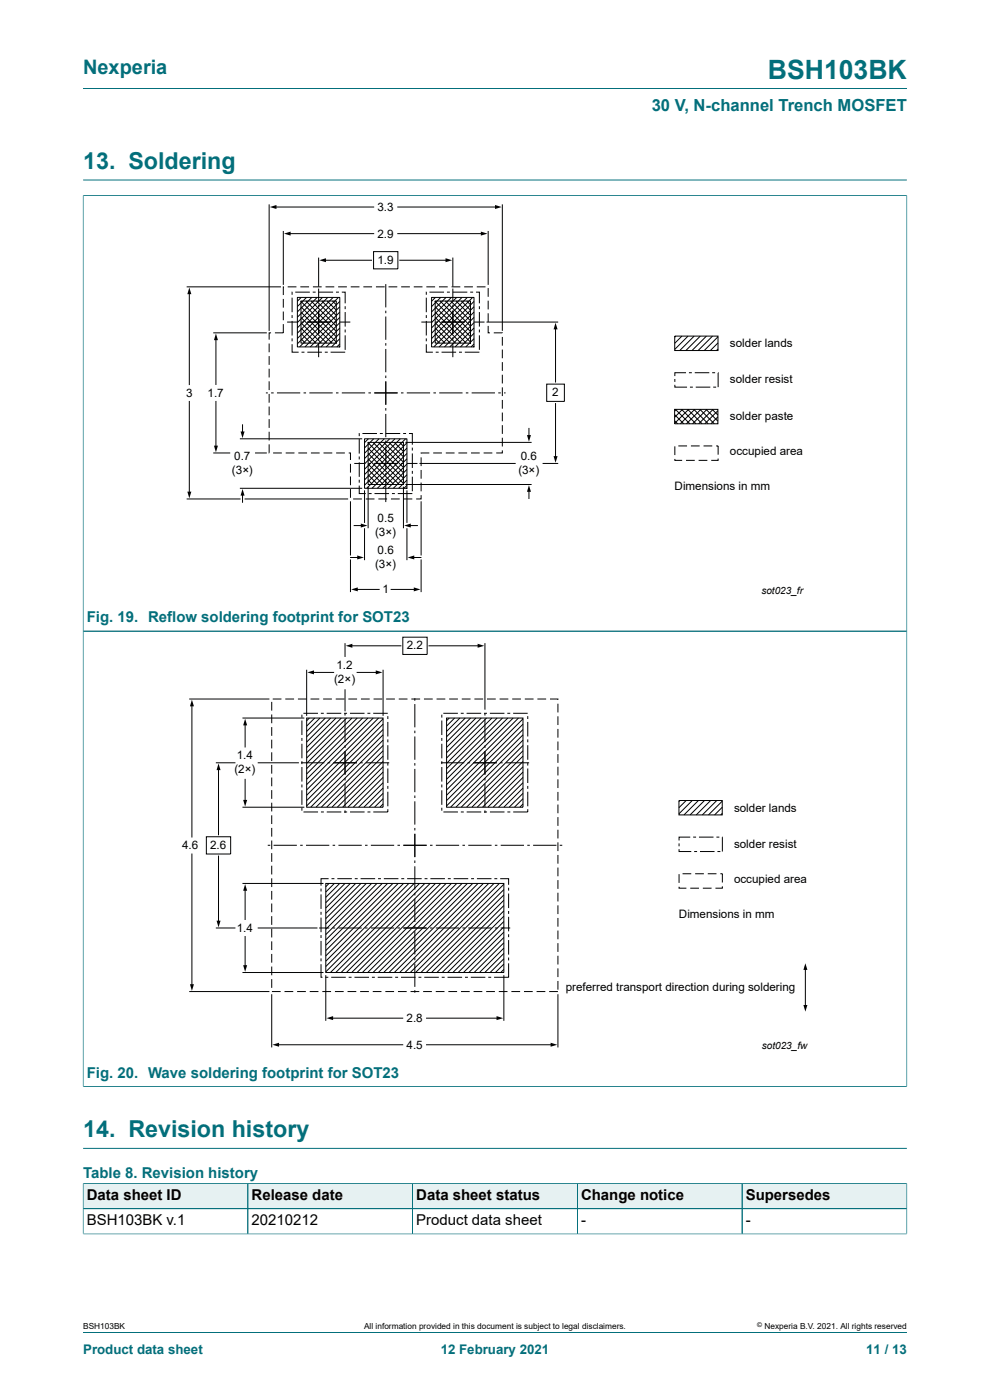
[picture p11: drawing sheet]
<svg xmlns="http://www.w3.org/2000/svg" width="210mm" height="297mm" viewBox="0 0 210 297" stroke-linecap="round" stroke-linejoin="round" font-family="sans-serif">
<path d="M17.6 18.8h174.8M17.6 38.2h174.8M17.6 41.5h174.8M17.6 41.4v189.2M192.4 41.4v189.2M192.4 133.9h-174.8M17.6 230.5h174.8M17.6 243.6h174.8" fill="none" stroke="#036f7b" stroke-width=".21"/>
<g fill="none" stroke="#000" stroke-width=".21">
<path d="M57.1 43.4v26.8M58.4 43.9h20.9M60.1 49v11.4M61.4 49.6h17.9M67.6 54.6v6.2M68.9 55.2h9.9M79.2 53.4h5.2v3.6h-5.2zM84.4 49.6h17.9M84.4 43.9h20.9M84.8 55.2h10M96.1 54.6v6.2M103.5 49v11.4"/>
<path d="M106.6 43.4v26.8M39.6 60.9h20M40.2 62.1v19.5M45.2 70.6h11.4M45.8 71.9v9.7M57.1 72.9v1.8M57.1 75.5v1.9M57.1 78.2v1.9M57.5 70.6h-.4v1.5M60.1 68.8v1.8h-1.8M60.1 63.4v1.9M60.1 66.1v1.8"/>
<path d="M60.2 60.9h-.1v1.7M60.9 68.3h2.3M61 60.9h1.9M62 73v1.7h1.3M62 63.1v3.1M62 66.9v.6M62 68.1v3.1M62 71.8v.6M62 62v.5M62.6 62h3.1M63.1 63.1h9v10.5h-9zM63.7 60.9h1.9"/>
<path d="M63.8 63.9l7.5 7.5M63.8 63.9h7.5v8.9h-7.5zM63.8 65.1l7.5 7.5M63.8 66.2l6.6 6.6M63.8 67.3l5.5 5.5M63.8 68.5l4.4 4.3M63.8 69.6l3.2 3.2M63.8 70.7l2.1 2.1M63.8 71.9l1 .9M63.9 63.1l-.8 .8M63.9 68.3h.5M64 74.7h.6"/>
<path d="M64.9 63.9l6.4 6.4M65 63.1l-1.9 1.9M65.1 68.3h5M65.2 74.7h3.1M66 63.9l5.3 5.3M66.1 63.1l-3 3.1M66.3 62h.7M66.4 60.9h1.8M67.1 63.9l4.2 4.2M67.3 63.1l-4.2 4.2M67.6 62h3.1M67.6 61.2v2.7"/>
<path d="M67.6 64.6v.6M67.6 65.9v4.9M67.6 71.5v.6M67.6 72.8v3M68.3 63.9l3 3M68.4 63.1l-5.3 5.3M68.9 74.7h.6M69.1 60.9h1.8M69.4 63.9l1.9 1.9M69.5 63.1l-6.4 6.5M70.1 74.7h3.1M70.5 63.9l.8 .8"/>
<path d="M70.7 63.1l-7.6 7.6M70.8 68.3h.5M71.3 62h.6M71.7 60.9h1.9M71.8 63.1l-8.7 8.7M72 68.3h2.3M72.1 63.9l-9 9M72.1 65.1l-8.6 8.5M72.1 66.2l-7.4 7.4M72.1 67.3l-6.3 6.3M72.1 68.5l-5.2 5.1M72.1 69.6l-4 4"/>
<path d="M72.1 70.7l-2.9 2.9M72.1 71.8l-1.8 1.8M72.1 73l-.6 .6M72.5 62h.7v2.3M73.2 65v.6M73.2 66.2v3.1M73.2 69.9v.6M73.2 71.1v3.1M74.4 60.9h1.8M77.1 60.9h1.8M79.7 60.9h1.9M81.8 60.3v4.9"/>
<path d="M81.8 65.9v.5M81.8 67.1v5M81.8 72.8v.5M81.8 74v5M81.8 79.7v.5M82.4 60.9h1.9M85.1 60.9h1.8M87.8 60.9h1.8M89.4 68.3h2.3M90.4 73v1.7h1.4M90.4 63.1v3.1M90.4 66.9v.6"/>
<path d="M90.4 68.1v3.1M90.4 71.8v.6M90.4 60.9h1.9M90.5 62l-.1 .5M91.1 62h3.1M91.5 63.1h9v10.5h-9zM92.2 63.9l7.6 7.5M92.3 63.9h7.5v8.9h-7.5zM92.3 65.1l7.5 7.5M92.3 66.2l6.6 6.6M92.3 67.3l5.5 5.5M92.3 68.5l4.3 4.3"/>
<path d="M92.3 69.6l3.2 3.2M92.3 70.7l2.1 2.1M92.3 71.9l.9 .9M92.4 63.1l-.9 .8M92.4 68.3h.5M92.4 74.7h.6M93.1 60.9h1.9M93.3 63.9l6.5 6.4M93.5 63.1l-2 1.9M93.6 68.3h5M93.7 74.7h3.1M94.5 63.9l5.3 5.3"/>
<path d="M94.6 63.1l-3.1 3.1M94.8 62h.6M95.6 63.9l4.2 4.2M95.7 63.1l-4.2 4.2M95.8 60.9h1.8M96 62h3.1M96.1 61.2v2.7M96.1 64.6v.6M96.1 65.9v4.9M96.1 71.5v.6M96.1 72.8v3M96.7 63.9l3.1 3"/>
<path d="M96.9 63.1l-5.4 5.3M97.4 74.7h.6M97.9 63.9l1.9 1.9M98 63.1l-6.5 6.5M98.5 60.9h1.8M98.6 74.7h3.1M99 63.9l.8 .8M99.1 63.1l-7.6 7.6M99.3 68.3h.5M99.7 62h.7M100.3 63.1l-8.8 8.7M100.5 68.3h2.3"/>
<path d="M100.5 63.9l-9 9M100.5 65.1l-8.5 8.5M100.5 66.2l-7.4 7.4M100.5 67.3l-6.2 6.3M100.5 68.5l-5.1 5.1M100.5 69.6l-4 4M100.5 70.7l-2.8 2.9M100.5 71.8l-1.7 1.8M100.5 73l-.6 .6M101 62h.7v2.3M101.1 60.9h1.9M101.7 65v.6"/>
<path d="M101.7 66.2v3.1M101.7 69.9v.6M101.7 71.1v3.1M103.2 68.3h15.2M103.5 69.1v1.5h.4M103.5 61.1v1.9M103.5 63.8v1.8M103.5 66.5v1.8M104.7 70.6l1.9 .1M106.6 71.5v1.8M106.6 74.2v1.8M106.6 76.8v1.9"/>
<path d="M106.6 79.5v1.8M117.8 69.6v11.4M143.1 71.3h9.2v3.1h-9.2zM143.4 71.3l-.3 .2M144.7 71.3l-1.6 1.5M145.5 79.1h-2.4v.7M145.9 71.3l-2.8 2.8M146.1 79.1h.7M147.2 71.3l-3 3.1M147.4 79.1h3.1M148.5 71.3l-3 3.1M149.8 71.3l-3 3.1"/>
<path d="M151.1 79.1h.6M151.1 71.3l-3 3.1M152.3 79.1v3M152.3 74l-.3 .4M152.3 72.7l-1.6 1.7M152.3 71.4l-2.9 3M40.2 85.2v19.4M45.2 96.1h3.6M45.8 85.2v9.6M50.9 93.1h25.9M51.4 90.1v1.7M54.1 96.1h2.5"/>
<path d="M56.4 83.4h.4M57.1 94.3v1.8M57.1 80.9v1.8M57.1 83.6v1.8M57.1 86.2v1.9M57.1 88.9v1.9M57.1 91.6v1.8M57.5 83.4h.5M57.9 96.1h1.9M58.7 83.4h5M60.6 96.1h1.9M63.3 96.1h1.8"/>
<path d="M64.4 83.4h.5M65.6 83.4h5M66 96.1h1.8M68.6 96.1h1.9M71.3 83.4h.5M71.3 96.1h1.9M72.5 83.4h4.9M74 96.1h.3v1.5M74.3 98.4v1.9M75.1 98.3h2.3M76.2 93.1v3.1M76.2 96.8v.7"/>
<path d="M76.2 98.1v3.1M76.3 92l-.1 .5M76.9 92h3.1M77.3 93.1h9v10.5h-9zM78 93.9l7.6 7.5M78.1 93.9h7.5v8.9h-7.5zM78.1 95.1l7.5 7.5M78.1 96.2l6.6 6.6M78.1 97.3l5.4 5.5M78.1 98.5l4.3 4.3M78.1 99.6l3.2 3.2M78.1 93.1l-.8 .8"/>
<path d="M78.2 83.4h.5M78.2 98.3h.5M79.1 93.9l6.5 6.4M79.3 93.1l-2 1.9M79.4 83.4h5M79.4 98.3h5M80.3 93.9l5.3 5.3M80.4 93.1l-3.1 3.1M80.6 92h.6M81.4 93.9l4.2 4.1M81.5 93.1l-4.2 4.2M81.8 92h3.1"/>
<path d="M81.8 80.9v5M81.8 86.6v.5M81.8 87.8v5M81.8 93.5v.5M81.8 94.7v4.9M82.5 93.9l3.1 3M82.6 93.1l-5.3 5.3M83.6 93.9l2 1.9M83.8 93.1l-6.5 6.4M84.8 93.9l.8 .8M84.9 93.1l-7.6 7.6M85.1 83.4h.5"/>
<path d="M85.1 98.3h.5M85.5 92h.6M86 93.9h26.8M86 93.1l-8.7 8.7M86.3 83.4h4.9M86.3 98.3h2.3M86.3 93.9l-9 9M86.3 95.1l-8.5 8.5M86.3 96.2l-7.4 7.4M86.3 97.3l-6.2 6.3M86.3 98.5l-5.1 5.1M86.3 99.6l-4 4"/>
<path d="M86.8 92h.7v2.3M87.5 95v.6M87.5 96.2v3.1M87.5 99.9v.6M89 98.3h20.4M89.3 97v1.9M89.3 99.7v1.9M91.1 96.1h-1.8v.1M91.9 96.1h1.8M91.9 83.4h.6M93.2 83.4h4.9M94.6 96.1h1.8"/>
<path d="M97.2 96.1h1.9M98.8 83.4h.5M99.9 96.1h1.9M100.1 83.4h4.9M102.6 96.1h1.8M105.7 83.4h.5M106.6 95.5v.6h-1.3M106.6 82.2v1.8M106.6 84.8v1.9M106.6 87.5v1.9M106.6 90.2v1.8M106.6 92.9v1.8"/>
<path d="M106.9 83.4h.3M112.2 90.9v1.7M115.1 98.3h3.3M116 81.5h3.7v3.7h-3.7zM117.8 85.6v11.4M143.1 86.8h9.2v3.1h-9.2zM143.1 88l1.9 1.9M143.1 89.3l.6 .6M143.1 81.6v.5h2.6M143.1 97.4v.3h1.6M143.1 80.4v.6M143.1 94.7v1.8"/>
<path d="M143.3 86.8l3 3.1M143.5 86.8l-.4 .4M143.9 94.6h1.8M144.6 86.8l3 3.1M144.8 86.8l-1.7 1.7M145.5 97.7h1.9M145.9 86.8l3 3.1M146.1 86.8l-3 3M146.4 82.1h.6M146.6 94.6h1.8M147.2 86.8l3 3.1M147.4 86.8l-3.1 3.1"/>
<path d="M147.6 82.1h3.1M148.2 97.7h1.8M148.5 86.8l3 3.1M148.7 86.8l-3.1 3.1M149.2 94.6h1.9M149.8 86.8l2.5 2.6M150 86.8l-3.1 3.1M151.1 86.8l1.2 1.3M151.3 86.8l-3.1 3.1M151.3 82.1h.6M151.9 94.6h.4v1.9M152.3 89.7l-.2 .2"/>
<path d="M152.3 88.4l-1.5 1.5M152.3 87.1l-2.8 2.8M152.3 97.3v.4h-1.4M39.6 105.9h11.4M50.9 103.6h25.9M51.4 104.9v1.7M51.9 105.9h21.9M74.3 101.1v1.8M74.3 103.8v1.8M74.3 106.3v11.5M74.3 118.7v6.9M74.4 118.3h1.7"/>
<path d="M74.9 105.9h1.9M75.1 111.5h1.7M76.2 103v1.7h1.4M76.2 101.8v.6M77.3 104v6.9M77.3 112.1v6.7M77.6 105.9h1.8M78.1 100.7l2.1 2.1M78.1 101.8l.9 1M78.1 103.2v8.9M78.2 104.7h.6M79.4 104.7h3.1"/>
<path d="M80.3 105.9h1.8M81.8 100.3v.6M81.8 101.6v4.9M82.9 105.9h1.9M83.1 104.7h.7M84.4 104.7h3.1M85.6 103.2v8.9M85.6 105.9h1.9M86 102.8h26.8M86.3 100.7l-2.9 2.9M86.3 101.8l-1.7 1.8M86.3 103l-.6 .6"/>
<path d="M86.3 104v6.9M86.3 112.1v6.7M86.8 111.5h1.7M87.5 101.1v3.1M87.6 118.3h1.7M89.3 105v.9h-1M89.3 102.4v1.8M89.3 106.3v11.5M89.3 118.7v6.9M112.2 104.1v1.6M73.2 136.4v3M74.5 137h10.5"/>
<path d="M75.6 125h4.8M83 125h5.1M85.4 135.2h5.2v3.6h-5.2zM91 137h10.6M102.9 136.4v14.2M40.1 148.3h17M40.7 149.6v28M51.4 152.3h13.2M52 153.6v4.9M57.6 148.9v1.9M57.6 151.6v1.8M57.6 154.2v1.9"/>
<path d="M57.6 156.9v1.9M57.6 159.6v1.8M57.9 148.3h1.8M60.5 148.3h1.9M63.2 148.3h1.9M64 151.6v.6M64 152.9v3M64 156.6v.6M64 157.8v3.1M64.4 151.3h3M65.1 152.3h16.2v18.9h-16.2zM65.1 142.1v9.8"/>
<path d="M65.6 152.3l-.5 .6M65.9 148.3h1.8M66.3 142.6h4.5M66.8 152.3l-1.7 1.7M67.9 152.3l-2.8 2.9M68.1 151.3h.6M68.5 148.3h1.9M69 152.3l-3.9 4M69.3 151.3h3.1M70.1 152.3l-5 5.1M71.2 148.3h1.9M71.3 152.3l-6.2 6.3"/>
<path d="M72.4 152.3l-7.3 7.4M73 151.3h.6M73.2 146.2v4.7M73.2 151.3v.5M73.2 152.5v4.9M73.2 158.1v.6M73.2 159.4v4.9M73.5 152.3l-8.4 8.5M73.9 148.3h1.8M74.2 151.3h3.1M74.7 152.3l-9.6 9.6M75.8 142.6h4.2"/>
<path d="M75.8 152.3l-10.7 10.8M76.6 148.3h1.8M76.9 152.3l-11.8 11.9M77.9 151.3h.7M78 152.3l-12.9 13M79.2 151.3h3.1M79.2 152.3l-14.1 14.2M79.2 148.3h1.9M80.3 152.3l-15.2 15.3M81.3 158.1l-13.1 13.1M81.3 152.5l-16.2 16.2M81.3 153.6l-16.2 16.2"/>
<path d="M81.3 154.8l-16.2 16.2M81.3 155.9l-15.4 15.3M81.3 157l-14.2 14.2M81.3 159.3l-12 11.9M81.3 142.1v9.8M81.9 148.3h1.9M82.3 151.9v.6M82.3 153.2v3M82.3 156.9v.6M82.3 158.1v3.1M84.6 148.3h1.8M87.3 148.3h1.8"/>
<path d="M88 148.1v.6M88 149.4v4.9M88 155v.5M88 156.2v5M89.9 148.3h1.9M92.6 148.3h1.9M93.7 151.6v.6M93.7 152.9v3M93.7 156.6v.6M93.7 157.8v3.1M94 151.3h3.1M94.7 152.3h16.2v18.9h-16.2z"/>
<path d="M95.3 148.3h1.8M95.3 152.3l-.6 .6M96.4 152.3l-1.7 1.7M97.6 152.3l-2.9 2.9M97.7 151.3h.7M98 148.3h1.8M98.7 152.3l-4 4M99 151.3h3.1M99.8 152.3l-5.1 5.1M100.6 148.3h1.9M100.9 152.3l-6.2 6.3M102.1 152.3l-7.4 7.4"/>
<path d="M102.7 151.3h.6M102.9 151.3v.5M102.9 152.5v4.9M102.9 158.1v.6M102.9 159.4v4.9M103.2 152.3l-8.5 8.5M103.3 148.3h1.9M103.9 151.3h3.1M104.3 152.3l-9.6 9.6M105.5 152.3l-10.8 10.8M106 148.3h1.8M106.6 152.3l-11.9 11.9"/>
<path d="M107.6 151.3h.6M107.7 152.3l-13 13M108.7 148.3h1.8M108.8 151.3h3.1M108.9 152.3l-14.2 14.2M110 152.3l-15.3 15.3M110.9 152.5l-16.2 16.2M110.9 153.6l-16.2 16.2M110.9 154.8l-16.2 16.2M110.9 155.9l-15.3 15.3M110.9 157l-14.2 14.2M110.9 158.1l-13 13.1"/>
<path d="M110.9 159.3l-11.9 11.9M111.3 148.3h1.9M111.9 151.9v.6M111.9 153.2v3M111.9 156.9v.6M111.9 158.1v3.1M114 148.3h1.8M116.7 148.3h1.6v.2M118.3 149.3v1.8M118.3 152v1.8M118.3 154.6v1.9M118.3 157.3v1.9"/>
<path d="M118.3 160v1.8M43.8 177.5h5.1v3.7h-5.1zM45.8 161.8h4.1M46.4 163.1v14M51.4 171.2h13.2M52 165.3v4.7M54.7 161.8h8.7M56.8 179.3h.5M57.6 162.3v1.8M57.6 164.9v1.9M57.6 167.6v1.9M57.6 170.3v1.8"/>
<path d="M57.6 173v1.8M57.6 175.6v1.9M57.6 178.3v1.9M58 179.3h5M63.7 179.3h.5M63.9 161.8h4.9M64 161.5v.6M64 162.7v3.1M64 166.4v.6M64 167.7v3M64 171.4v.6M64.4 172.3h3.1"/>
<path d="M64.9 179.3h5M68.1 172.3h.6M69.3 172.3h3.1M69.5 161.8h.5M70.6 179.3h.5M70.7 161.8h5M71.8 179.3h4.9M73 172.3h.6M73.2 165v.6M73.2 166.3v4.9M73.2 171.9v.6M74.3 172.3h3"/>
<path d="M76.4 161.8h.5M77.4 179.3h.6M77.6 161.8h5M78 172.3h.6M78.7 179.3h4.9M81.3 162.7l-8.6 8.5M81.3 163.8l-7.5 7.4M81.3 164.9l-6.3 6.3M81.3 166l-5.2 5.2M81.3 167.2l-4.1 4M81.3 168.3l-3 2.9M81.3 169.4l-1.8 1.8"/>
<path d="M81.3 170.6l-.7 .6M81.3 160.4l-10.9 10.8M81.3 161.5l-9.7 9.7M82.3 171.7v.6h-3.1M82.3 161.8v.6M82.3 163v3.1M82.3 166.7v.6M82.3 168v3M84.3 179.3h.5M85.5 179.3h5M88 161.9v.5M88 163.1v5"/>
<path d="M88 168.8v.5M88 170v4.9M88 175.6v.6M88 176.9v4.9M91.2 179.3h.5M92.5 179.3h4.9M93.5 161.8h5M93.7 161.5v.6M93.7 162.7v3.1M93.7 166.4v.6M93.7 167.7v3M93.7 171.4v.6"/>
<path d="M94.1 172.3h3M97.8 172.3h.6M98.1 179.3h.5M99 172.3h3.1M99.2 161.8h.5M99.3 179.3h5M100.4 161.8h5M102.7 172.3h.6M102.9 165v.6M102.9 166.3v4.9M102.9 171.9v.6M103.9 172.3h3.1"/>
<path d="M105 179.3h.5M106.1 161.8h.5M106.2 179.3h4.9M107.3 161.8h4.9M107.6 172.3h.6M110.9 162.7l-8.5 8.5M110.9 163.8l-7.4 7.4M110.9 164.9l-6.3 6.3M110.9 166l-5.1 5.2M110.9 167.2l-4 4M110.9 168.3l-2.9 2.9M110.9 169.4l-1.8 1.8"/>
<path d="M110.9 170.6l-.6 .6M110.9 160.4l-10.8 10.8M110.9 161.5l-9.7 9.7M111.9 179.3h.5M111.9 171.7v.6h-3M111.9 161.8v.6M111.9 163v3.1M111.9 166.7v.6M111.9 168v3M113.1 179.3h4.9M118.3 162.7v1.8M118.3 165.3v1.9"/>
<path d="M118.3 168v1.9M118.3 170.7v1.8M118.3 173.3v1.9M118.3 176v1.9M118.3 178.7v1.8M118.7 179.3h.6M144 169.8h9.2v3.1h-9.2zM144 178.9v.6M144.3 169.8l-.3 .3M145.5 169.8l-1.5 1.5M146.4 177.6h-2.4v.7M146.8 169.8l-2.8 2.8"/>
<path d="M147 177.6h.7M148.1 169.8l-3 3.1M148.3 177.6h3.1M149.4 169.8l-3 3.1M150.7 169.8l-3 3.1M152 177.6h.6M152 169.8l-3 3.1M153.2 177.6v3M153.2 172.6l-.3 .3M153.2 171.3l-1.6 1.6M153.2 170l-2.9 2.9M40.7 181.2v27.9"/>
<path d="M45.8 196.9h4.1M46.4 181.6v14M51.4 187.4h17.2M52 188.7v6.4M52 198.7v6.3M54.7 196.9h12.6M57.6 181v1.8M57.6 183.7v1.8M57.6 186.3v1.9M57.6 189v1.9M57.6 191.7v1.8M57.6 194.4v1.8"/>
<path d="M57.6 197v1.9M57.6 199.7v1.8M67.7 196.9h2.2M68.1 188.5v.6M68.1 189.7v3.1M68.1 193.4v.7M68.1 194.7v3.1M68.1 198.4v.6M68.1 199.6v3.1M69.1 187.4h37.8v18.9h-37.8zM69.7 186.4h-1.6v1.5M69.8 187.4l-.7 .7"/>
<path d="M70.3 186.4h.6M70.6 196.9h.5M70.9 187.4l-1.8 1.8M71.6 186.4h3M71.8 196.9h4.9M72.1 187.4l-3 3M73.2 187.4l-4.1 4.1M74.3 187.4l-5.2 5.2M75.3 186.4h.6M75.4 187.4l-6.3 6.4M76.5 186.4h3.1M76.6 187.4l-7.5 7.5"/>
<path d="M77.4 196.9h.6M77.7 187.4l-8.6 8.6M78.7 196.9h4.9M78.8 187.4l-9.7 9.7M80 187.4l-10.9 10.9M80.2 186.4h.6M81.1 187.4l-12 12M81.4 186.4h3.1M82.2 187.4l-13.1 13.1M83.3 187.4l-14.2 14.3M84.3 196.9h.5M84.5 187.4l-15.4 15.4"/>
<path d="M85.1 186.4h.6M85.5 196.9h5M85.6 187.4l-16.5 16.5M86.4 186.4h3M86.7 187.4l-17.6 17.6M87.9 187.4l-18.8 18.8M88 182.5v.6M88 183.8v4.9M88 189.4v.6M88 190.7v4.9M88 196.3v.5M88 197.5v5"/>
<path d="M89 187.4l-18.9 18.9M90.1 186.4h.6M90.1 187.4l-18.9 18.9M91.2 196.9h.5M91.2 187.4l-18.8 18.9M91.3 186.4h3.1M92.4 187.4l-18.9 18.9M92.5 196.9h4.9M93.5 187.4l-18.9 18.9M94.6 187.4l-18.9 18.9M95 186.4h.6M95.8 187.4l-18.9 18.9"/>
<path d="M96.2 186.4h3.1M96.9 187.4l-18.9 18.9M98 187.4l-18.9 18.9M98.1 196.9h.5M99.1 187.4l-18.8 18.9M99.3 196.9h5M99.9 186.4h.7M100.3 187.4l-18.9 18.9M101.2 186.4h3.1M101.4 187.4l-18.9 18.9M102.5 187.4l-18.9 18.9M103.7 187.4l-18.9 18.9"/>
<path d="M104.8 187.4l-18.9 18.9M104.9 186.4h.6M105 196.9h.5M105.9 187.4l-18.9 18.9M106.1 186.4h1.8v1.3M106.2 196.9h2M106.9 187.6l-18.7 18.7M106.9 188.7l-17.6 17.6M106.9 189.8l-16.5 16.5M106.9 191l-15.4 15.3M106.9 192.1l-14.2 14.2M106.9 193.2l-13.1 13.1"/>
<path d="M106.9 194.4l-12 11.9M106.9 197.7l-8.6 8.6M106.9 198.9l-7.5 7.4M106.9 195.5l-10.8 10.8M106.9 196.6l-9.7 9.7M107.9 188.3v.6M107.9 189.6v3M107.9 193.3v.6M107.9 194.5v3.1M107.9 198.2v.6M107.9 199.4v3.1M118.3 181.4v1.8"/>
<path d="M118.3 184v1.9M118.3 186.7v1.9M118.3 189.4v1.8M118.3 192.1v1.8M118.3 194.7v1.9M118.3 197.4v1.9M144 180.1v.5h2.6M144 188.1v.3h1.6M144 185.4v1.9M144.8 185.4h1.8M146.4 188.4h1.9M147.2 180.6h.7"/>
<path d="M147.5 185.4h1.8M148.5 180.6h3.1M149.1 188.4h1.8M150.1 185.4h1.9M152.2 180.6h.6M152.8 185.4h.4v1.8M153.2 188v.4h-1.4M40.1 210.4h17M51.4 206.3h17.2M57.6 202.4v1.8M57.6 205v1.9M57.6 207.7v1.9"/>
<path d="M57.6 210.9v11.3M57.7 210.4h1.8M60.4 210.4h1.8M63 210.4h1.9M65.7 210.4h1.9M68.1 204.5v2.8h.3M68.1 203.3v.6M68.4 210.4h1.8M69 207.3h.6M69.1 206.9v9.7M70.3 207.3h3M70.4 216h15"/>
<path d="M71 210.4h1.9M73.7 210.4h1.9M74 207.3h.6M75.2 207.3h3.1M76.4 210.4h1.8M78.9 207.3h.6M79.1 210.4h1.8M80.1 207.3h3.1M81.7 210.4h1.9M83.8 207.3h.6M84.4 210.4h1.9M85.1 207.3h3"/>
<path d="M87.1 210.4h1.8M88 203.2v.5M88 204.4v5M88 210.1v.5M88.8 207.3h.6M89.8 210.4h1.8M90 207.3h3.1M90.5 216h15.1M92.4 210.4h1.9M93.7 207.3h.6M94.9 207.3h3.1M95.1 210.4h1.9"/>
<path d="M97.8 210.4h1.8M98.6 207.3h.7M99.9 207.3h3.1M100.5 210.4h1.8M103.1 210.4h1.9M103.6 207.3h.6M105.8 210.4h1.9M106.9 200l-6.3 6.3M106.9 201.1l-5.2 5.2M106.9 202.3l-4.1 4M106.9 203.4l-2.9 2.9M106.9 204.5l-1.8 1.8"/>
<path d="M106.9 205.7l-.7 .6M106.9 206.9v9.7M107.9 204.4v2.9h-3.1M107.9 203.1v.6M108.5 210.4h1.8M111.1 210.4h1.9M113.8 210.4h1.9M116.5 210.4h1.8M118.3 200.1v1.8M118.3 202.8v1.8M118.3 205.4v1.9M118.3 208.1v1.9"/>
<path d="M118.3 210.9v11.3M170.8 205.1v8.4M58.9 221.6h26.5M90.5 221.6h26.6"/>
</g>
<g fill="#000">
<path d="M57.2 43.9l1.4-.4v.8zM60.2 49.6l1.4-.5v.9zM67.7 55.2l1.4-.4v.8zM94.5 54.8l1.4 .4-1.4 .4zM102 49.1l1.4 .5-1.4 .4zM105 43.5l1.4 .4-1.4 .4zM40.2 61l.4 1.4h-.9zM45.8 70.8l.4 1.4h-.8zM117.8 68.5l.5 1.4h-.9zM45.4 94.5h.8l-.4 1.5zM51 91.5h.9l-.5 1.4zM111.8 92.3h.8l-.4 1.4z"/>
<path d="M117.4 96.8h.9l-.5 1.4zM39.7 104.3h.9l-.4 1.4zM51.4 103.7l.5 1.4h-.9zM75.8 117.8l1.4 .5-1.4 .4zM76.5 111.1l1.4 .4-1.4 .4zM85.7 111.5l1.4-.4v.8zM86.5 118.3l1.4-.5v.9zM112.2 102.9l.4 1.4h-.8zM73.3 137l1.4-.4v.8zM74.5 125l1.4-.4v.9zM87.8 124.6l1.4 .4-1.4 .5zM101.3 136.6l1.4 .4-1.4 .4z"/>
<path d="M40.7 148.4l.4 1.4h-.8zM52 152.5l.4 1.4h-.8zM65.2 142.6l1.4-.4v.9zM79.7 142.2l1.4 .4-1.4 .5zM46.4 162l.4 1.4h-.9zM51.6 169.7h.8l-.4 1.4zM45.9 195.3h.9l-.4 1.4zM52 187.6l.4 1.4h-.8zM40.3 208.8h.8l-.4 1.4zM51.6 204.8h.8l-.4 1.4zM69.2 216l1.5-.4v.8zM105.3 215.6l1.4 .4-1.4 .4z"/>
<path d="M170.4 213.2h.9l-.5 1.4zM170.8 204.3l.5 1.5h-.9zM57.8 221.6l1.4-.4v.9zM116.8 221.2l1.4 .4-1.4 .5z"/>
</g>
<path d="M17.7 251.1h34.8v5.2h-34.8z" fill="#e6f1f2"/>
<path d="M17.6 251v5.4h35v-5.4h-35" fill="none" stroke="#036f7b" stroke-width=".21"/>
<path d="M52.7 251.1h34.8v5.2h-34.8z" fill="#e6f1f2"/>
<path d="M52.6 251h34.9v5.4h-34.9z" fill="none" stroke="#036f7b" stroke-width=".21"/>
<path d="M87.6 251.1h34.8v5.2h-34.8z" fill="#e6f1f2"/>
<path d="M87.5 251h35v5.4h-35z" fill="none" stroke="#036f7b" stroke-width=".21"/>
<path d="M122.5 251.1h34.8v5.2h-34.8z" fill="#e6f1f2"/>
<path d="M122.5 251h34.9v5.4h-34.9z" fill="none" stroke="#036f7b" stroke-width=".21"/>
<path d="M157.5 251.1h34.8v5.2h-34.8z" fill="#e6f1f2"/>
<path d="M17.6 251.1v10.7M17.7 251h174.7M52.6 251.1v10.7M87.5 251.1v10.7M122.5 251.1v10.7M157.4 251v10.8M192.4 251v10.8M192.4 256.4h-174.8M17.6 261.8h174.8M17.6 282.6h174.8" fill="none" stroke="#036f7b" stroke-width=".21"/>
<text font-size="5.6" fill="#036f7b" x="162.9" y="16.8">BSH103BK</text>
<g font-size="4.9" fill="#036f7b">
<text x="17.6" y="35.9">13. Soldering</text>
<text x="17.6" y="241.3">14. Revision history</text>
</g>
<text font-size="4.2" fill="#036f7b" x="17.6" y="15.6">Nexperia</text>
<text font-size="3.5" fill="#036f7b" x="138.2" y="23.7">30 V, N-channel Trench MOSFET</text>
<g font-size="3.2" fill="#036f7b">
<text x="18.4" y="132">Fig. 19. Reflow soldering footprint for SOT23</text>
<text x="18.4" y="228.6">Fig. 20. Wave soldering footprint for SOT23</text>
<text x="17.6" y="250">Table 8. Revision history</text>
</g>
<g font-size="3.2">
<text x="18.4" y="254.6">Data sheet ID</text>
<text x="53.4" y="254.6">Release date</text>
<text x="88.3" y="254.6">Data sheet status</text>
<text x="123.2" y="254.6">Change notice</text>
<text x="158.2" y="254.6">Supersedes</text>
<text x="18.4" y="259.9">BSH103BK v.1</text>
<text x="53.4" y="259.9">20210212</text>
<text x="88.3" y="259.9">Product data sheet</text>
<text x="123.2" y="259.9">-</text>
<text x="158.2" y="259.9">-</text>
</g>
<g font-size="2.8" fill="#036f7b">
<text x="17.6" y="287.2">Product data sheet</text>
<text x="93.5" y="287.2">12 February 2021</text>
<text x="183.7" y="287.2">11 / 13</text>
</g>
<g font-size="2.5">
<text x="80" y="44.7">3.3</text>
<text x="80" y="50.4">2.9</text>
<text x="80" y="55.9">1.9</text>
<text x="154.8" y="73.7">solder lands</text>
<text x="154.8" y="81.3">solder resist</text>
<text x="39.5" y="84.2">3</text>
<text x="44" y="84.2">1.7</text>
<text x="117.1" y="84">2</text>
<text x="154.8" y="89.1">solder paste</text>
<text x="49.2" y="100.6">(3×)</text>
<text x="49.7" y="97.6">0.7</text>
<text x="110" y="100.5">(3×)</text>
<text x="110.5" y="97.5">0.6</text>
<text x="154.8" y="96.5">occupied area</text>
<text x="143.1" y="103.9">Dimensions in mm</text>
<text x="79.6" y="113.7">(3×)</text>
<text x="80.1" y="110.8">0.5</text>
<text x="80.1" y="117.5">0.6</text>
<text x="79.6" y="120.5">(3×)</text>
<text x="81.1" y="125.9">1</text>
<text x="86.3" y="137.7">2.2</text>
<text x="71.4" y="141.9">1.2</text>
<text x="70.9" y="144.9">(2×)</text>
<text x="50.2" y="161">1.4</text>
<text x="49.7" y="164">(2×)</text>
<text x="155.7" y="172.2">solder lands</text>
<text x="155.7" y="179.8">solder resist</text>
<text x="38.6" y="180.1">4.6</text>
<text x="44.6" y="180.1">2.6</text>
<text x="155.7" y="187.2">occupied area</text>
<text x="50.2" y="197.7">1.4</text>
<text x="144" y="194.7">Dimensions in mm</text>
<text x="120" y="210.3">preferred transport direction during soldering</text>
<text x="86.2" y="216.8">2.8</text>
<text x="86.2" y="222.5">4.5</text>
</g>
<g font-size="2.1">
<text x="161.5" y="126">sot023_fr</text>
<text x="161.6" y="222.6">sot023_fw</text>
</g>
<g font-size="1.8">
<text x="17.6" y="282">BSH103BK</text>
<text x="77.2" y="282">All information provided in this document is subject to legal disclaimers.</text>
<text x="162.2" y="282">Nexperia B.V. 2021. All rights reserved</text>
</g>
<text font-size="1.4" x="160.6" y="281.6">©</text>
</svg>
